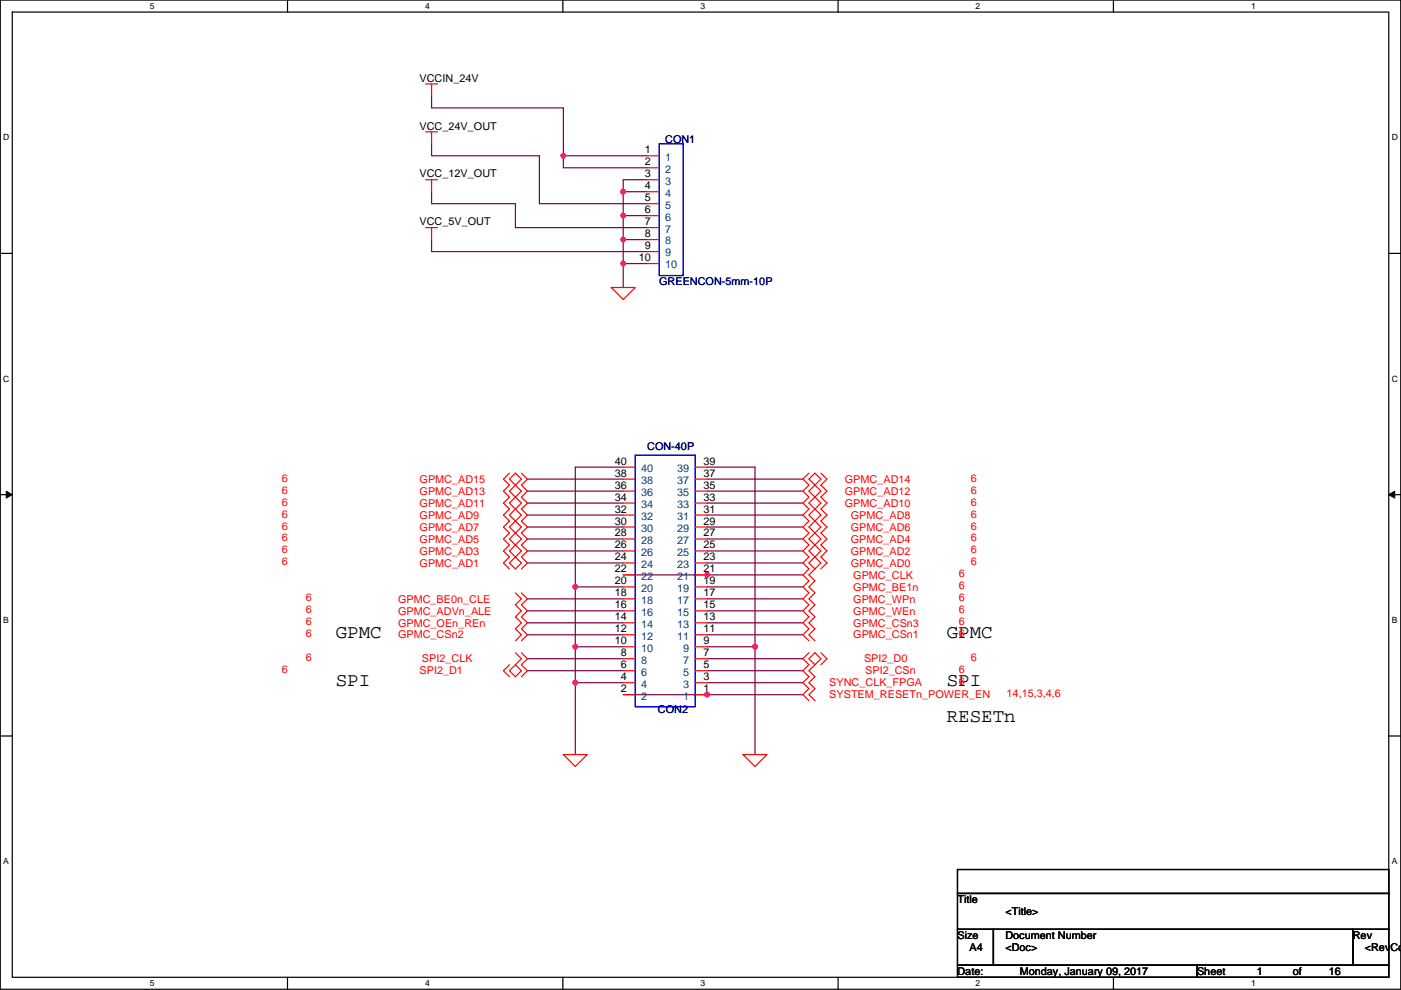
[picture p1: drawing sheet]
<svg xmlns="http://www.w3.org/2000/svg" width="297mm" height="210mm" viewBox="0 0 297 210" stroke-linecap="round" stroke-linejoin="round" font-family="sans-serif">
<path d="M.1 0h296.9v209.8h-296.9zM2.6 2.6h291.8v204.7h-291.8z" fill="none" stroke="#000" stroke-width=".25"/>
<g fill="#fff">
<path d="M31.8 .3h1v2h-1z"/>
<path d="M31.8 207.5h1v2.1h-1z"/>
</g>
<path d="M61 0v2.6M61 207.3v2.5" fill="none" stroke="#000" stroke-width=".25"/>
<g fill="#fff">
<path d="M90.1 .3h1v2h-1z"/>
<path d="M90.1 207.5h1v2.1h-1z"/>
</g>
<path d="M119.3 0v2.6M119.3 207.3v2.5" fill="none" stroke="#000" stroke-width=".25"/>
<g fill="#fff">
<path d="M148.5 .3h1v2h-1z"/>
<path d="M148.5 207.5h1v2.1h-1z"/>
</g>
<path d="M177.7 0v2.6M177.7 207.3v2.5" fill="none" stroke="#000" stroke-width=".25"/>
<g fill="#fff">
<path d="M206.9 .3h1v2h-1z"/>
<path d="M206.9 207.5h1v2.1h-1z"/>
</g>
<path d="M236.1 0v2.6M236.1 207.3v2.5" fill="none" stroke="#000" stroke-width=".25"/>
<g fill="#fff">
<path d="M265.2 .3h1v2h-1z"/>
<path d="M265.2 207.5h1v2.1h-1z"/>
<path d="M.7 28.2h1.3v2h-1.3z"/>
<path d="M295.1 28.2h1.3v2h-1.3z"/>
<path d="M.7 79.3h1.3v2.1h-1.3z"/>
<path d="M295.1 79.3h1.3v2.1h-1.3z"/>
</g>
<path d="M.1 53.7h2.5M294.4 53.7h2.6" fill="none" stroke="#000" stroke-width=".25"/>
<g fill="#fff">
<path d="M.7 130.5h1.2v2h-1.2z"/>
<path d="M295.1 130.5h1.2v2h-1.2z"/>
</g>
<path d="M.1 104.9h2.5M294.4 104.9h2.6" fill="none" stroke="#000" stroke-width=".25"/>
<path d="M1.3 104.2l1.3 .7-1.3 .7zM294.4 104.9l1.3-.7v1.4z" fill="#000" stroke="#000" stroke-width=".21"/>
<g fill="#fff">
<path d="M.7 181.7h1.2v2h-1.2z"/>
<path d="M295.1 181.7h1.2v2h-1.2z"/>
</g>
<path d="M.1 156.1h2.5M294.4 156.1h2.6M203 184.4h91.4v5.1h-91.4zM203 189.5h91.4v7.6h-91.4zM203 197.1h7.6v7.6h-7.6zM210.6 197.1h76.2v7.6h-76.2zM286.8 197.1h7.6v7.6h-7.6zM203 204.7h50.8v2.6h-50.8zM253.8 204.7h40.6v2.6h-40.6z" fill="none" stroke="#000" stroke-width=".25"/>
<g fill="none" stroke="#800040" stroke-width=".25">
<path d="M91.5 20.3v2.6h27.9v10.1M91.5 30.5v2.5h22.9v10.2h22.8M119.4 33h17.8M119.4 33v2.6h17.8M137.2 38.1h-5.1v2.6h5.1M91.5 40.7v2.5h17.8v5.1h27.9M91.5 50.8v2.6h45.7M132.1 55.9v5.1M132.1 40.7v5h5.1M132.1 45.7v5.1h5.1M132.1 50.8v5.1h5.1M132.1 99.1h-10.1v25.4"/>
<path d="M149.9 99.1h10.2v38.1M111.8 101.6h20.3M111.8 104.2h20.3M111.8 106.7h20.3M111.8 109.2h20.3M111.8 111.8h20.3M111.8 114.3h20.3M111.8 116.9h20.3M111.8 119.4h20.3M149.9 101.6h20.3M149.9 104.2h20.3M149.9 106.7h20.3"/>
<path d="M149.9 109.2h20.3M149.9 111.8h20.3M149.9 114.3h20.3M149.9 116.9h20.3M149.9 119.4h20.3M111.8 139.7h20.3M111.8 127h20.3M111.8 129.6h20.3M111.8 132.1h20.3M111.8 134.6h20.3M122 124.5v12.7h10.1M122 137.2v7.6"/>
<path d="M122 124.5h10.1M132.1 121.9h38.1M149.9 139.7h20.3M149.9 137.2h10.2M149.9 124.5h20.3M149.9 127h20.3M149.9 129.6h20.3M149.9 132.1h20.3M149.9 134.6h20.3M160.1 137.2v22.8M111.8 142.3h20.3M122 144.8h10.1"/>
<path d="M122 144.8v15.2M132.1 147.3h38.1M149.9 142.3h20.3M149.9 144.8h20.3"/>
</g>
<g fill="#f0f" stroke="#f0f" stroke-width=".25">
<circle cx="119.4" cy="33" r=".5"/>
<circle cx="132.1" cy="55.9" r=".5"/>
<circle cx="132.1" cy="40.6" r=".5"/>
<circle cx="132.1" cy="45.7" r=".5"/>
<circle cx="132.1" cy="50.8" r=".5"/>
<circle cx="149.9" cy="121.9" r=".5"/>
<circle cx="122" cy="124.5" r=".5"/>
<circle cx="160.1" cy="137.2" r=".5"/>
<circle cx="149.9" cy="147.3" r=".5"/>
<circle cx="122" cy="144.8" r=".5"/>
<circle cx="122" cy="137.2" r=".5"/>
</g>
<g fill="none" stroke="#f00" stroke-width=".25">
<path d="M90.2 17.8h2.6M91.5 17.8v2.5M90.2 38.1h2.6M90.2 28h2.6M91.5 38.1v2.6M91.5 28v2.5M137.2 33h2.6M137.2 35.6h2.6M137.2 38.1h2.6M90.2 48.3h2.6M91.5 48.3v2.5M137.2 40.7h2.6"/>
<path d="M137.2 43.2h2.6M137.2 45.7h2.6M137.2 48.3h2.6M137.2 50.8h2.6M137.2 53.4h2.6M137.2 55.9h2.6M129.6 61h5.1l-2.6 2.5zM132.1 99.1h2.6M147.4 99.1h2.5M108 100.4l-1.3 1.2 1.3 1.3-1.3 1.3 1.3 1.2-1.3 1.3 1.3 1.3-1.3 1.2 1.3 1.3-1.3 1.3 1.3 1.3-1.3 1.2 1.3 1.3-1.3 1.3 1.3 1.2-1.3 1.3 1.3 1.3M108 119.4l1.3-1.3 1.3 1.3-1.3 1.3zM109.3 100.4l1.3 1.2-1.3 1.3-1.3-1.3z"/>
<path d="M109.3 115.6l1.3 1.3-1.3 1.2M109.3 113.1l1.3 1.2-1.3 1.3M109.3 110.5l1.3 1.3-1.3 1.3M109.3 108l1.3 1.2-1.3 1.3M109.3 105.4l1.3 1.3-1.3 1.3M109.3 102.9l1.3 1.3-1.3 1.2M109.3 115.6l-1.3 1.3 1.3 1.2M109.3 113.1l-1.3 1.2 1.3 1.3M109.3 110.5l-1.3 1.3 1.3 1.3M109.3 108l-1.3 1.2 1.3 1.3M109.3 105.4l-1.3 1.3 1.3 1.3M109.3 102.9l-1.3 1.3 1.3 1.2"/>
<path d="M110.6 100.4l1.2 1.2-1.2 1.3 1.2 1.3-1.2 1.2 1.2 1.3-1.2 1.3 1.2 1.2-1.2 1.3 1.2 1.3-1.2 1.3 1.2 1.2-1.2 1.3 1.2 1.3-1.2 1.2 1.2 1.3-1.2 1.3M132.1 119.4h2.6M132.1 116.9h2.6M132.1 114.3h2.6M132.1 111.8h2.6M132.1 109.2h2.6M132.1 106.7h2.6M132.1 104.2h2.6M132.1 101.6h2.6M147.4 119.4h2.5M147.4 116.9h2.5M147.4 114.3h2.5"/>
<path d="M147.4 111.8h2.5M147.4 109.2h2.5M147.4 106.7h2.5M147.4 104.2h2.5M147.4 101.6h2.5M171.5 100.4l-1.3 1.2 1.3 1.3-1.3 1.3 1.3 1.2-1.3 1.3 1.3 1.3-1.3 1.2 1.3 1.3-1.3 1.3 1.3 1.3-1.3 1.2 1.3 1.3-1.3 1.3 1.3 1.2-1.3 1.3 1.3 1.3-1.3 1.2 1.3 1.3-1.3 1.3 1.3 1.3-1.3 1.2 1.3 1.3-1.3 1.3 1.3 1.2-1.3 1.3 1.3 1.3-1.3 1.2 1.3 1.3M171.5 101.6l1.3-1.2 1.3 1.2-1.3 1.3zM172.8 118.1l1.3 1.3-1.3 1.3M172.8 115.6l1.3 1.3-1.3 1.2M172.8 113.1l1.3 1.2-1.3 1.3M172.8 110.5l1.3 1.3-1.3 1.3M172.8 108l1.3 1.2-1.3 1.3"/>
<path d="M172.8 105.4l1.3 1.3-1.3 1.3M172.8 102.9l1.3 1.3-1.3 1.2M172.8 118.1l-1.3 1.3 1.3 1.3M172.8 115.6l-1.3 1.3 1.3 1.2M172.8 113.1l-1.3 1.2 1.3 1.3M172.8 110.5l-1.3 1.3 1.3 1.3M172.8 108l-1.3 1.2 1.3 1.3M172.8 105.4l-1.3 1.3 1.3 1.3M172.8 102.9l-1.3 1.3 1.3 1.2M174.1 100.4l1.2 1.2-1.2 1.3 1.2 1.3-1.2 1.2 1.2 1.3-1.2 1.3 1.2 1.2-1.2 1.3 1.2 1.3-1.2 1.3 1.2 1.2-1.2 1.3 1.2 1.3-1.2 1.2 1.2 1.3-1.2 1.3M109.3 125.8l1.3 1.2-1.3 1.3 1.3 1.3-1.3 1.2 1.3 1.3-1.3 1.3 1.3 1.2-1.3 1.3M109.3 138.5l1.3 1.2-1.3 1.3"/>
<path d="M110.6 138.5l1.2 1.2-1.2 1.3 1.2 1.3-1.2 1.2M110.6 125.8l1.2 1.2-1.2 1.3 1.2 1.3-1.2 1.2 1.2 1.3-1.2 1.3 1.2 1.2-1.2 1.3M132.1 139.7h2.6M132.1 137.2h2.6M132.1 134.6h2.6M132.1 132.1h2.6M132.1 129.6h2.6M132.1 127h2.6M132.1 124.5h2.6M132.1 121.9h2.6M147.4 139.7h2.5M147.4 137.2h2.5"/>
<path d="M147.4 134.6h2.5M147.4 132.1h2.5M147.4 129.6h2.5M147.4 127h2.5M147.4 124.5h2.5M147.4 121.9h2.5M171.5 138.5l-1.3 1.2 1.3 1.3-1.3 1.3 1.3 1.2-1.3 1.3 1.3 1.3-1.3 1.2 1.3 1.3M171.5 139.7l1.3-1.2 1.3 1.2-1.3 1.3zM172.8 120.7l-1.3 1.2 1.3 1.3-1.3 1.3 1.3 1.3-1.3 1.2 1.3 1.3-1.3 1.3 1.3 1.2-1.3 1.3 1.3 1.3-1.3 1.2 1.3 1.3M174.1 138.5l1.2 1.2-1.2 1.3M108 141l-1.3 1.3 1.3 1.2M108 142.3l1.3-1.3 1.3 1.3-1.3 1.2z"/>
<path d="M132.1 147.3h2.6M132.1 144.8h2.6M132.1 142.3h2.6M147.4 147.3h2.5M147.4 144.8h2.5M147.4 142.3h2.5M172.8 141l-1.3 1.3 1.3 1.2-1.3 1.3 1.3 1.3-1.3 1.2 1.3 1.3M119.4 160h5.1l-2.5 2.6zM157.5 160h5.1l-2.5 2.6z"/>
</g>
<path d="M139.8 30.5h5v27.9h-5zM134.7 96.5h12.7v53.4h-12.7z" fill="none" stroke="#00f" stroke-width=".25"/>
<g font-size="4.1">
<text x="71.2" y="135.4">GPMC</text>
<text x="200.7" y="135.4">GPMC</text>
<text x="71.2" y="145.5">SPI</text>
<text x="200.7" y="145.5">SPI</text>
<text x="200.7" y="153.1">RESETn</text>
</g>
<g font-size="2.3">
<text x="89" y="17.3">VCCIN_24V</text>
<text x="89" y="27.5">VCC_24V_OUT</text>
<text x="136.7" y="32.5">1</text>
<text x="136.7" y="35.1">2</text>
<text x="89" y="37.6">VCC_12V_OUT</text>
<text x="136.7" y="37.6">3</text>
<text x="136.7" y="40.1">4</text>
<text x="89" y="47.8">VCC_5V_OUT</text>
<text x="136.7" y="42.7">5</text>
<text x="136.7" y="45.2">6</text>
<text x="136.7" y="47.8">7</text>
<text x="136.7" y="50.3">8</text>
<text x="136.7" y="52.8">9</text>
<text x="135.4" y="55.4">10</text>
<text x="130.4" y="101.1">38</text>
<text x="130.4" y="98.6">40</text>
<text x="149.2" y="101.1">37</text>
<text x="149.2" y="98.6">39</text>
<text x="130.4" y="106.2">34</text>
<text x="130.4" y="103.6">36</text>
<text x="149.2" y="106.2">33</text>
<text x="149.2" y="103.6">35</text>
<text x="130.4" y="113.8">28</text>
<text x="130.4" y="111.3">30</text>
<text x="130.4" y="108.7">32</text>
<text x="149.2" y="113.8">27</text>
<text x="149.2" y="111.3">29</text>
<text x="149.2" y="108.7">31</text>
<text x="130.4" y="118.9">24</text>
<text x="130.4" y="116.3">26</text>
<text x="149.2" y="118.9">23</text>
<text x="149.2" y="116.3">25</text>
<text x="130.4" y="124">20</text>
<text x="130.4" y="121.4">22</text>
<text x="149.2" y="124">19</text>
<text x="149.2" y="121.4">21</text>
<text x="130.4" y="131.6">14</text>
<text x="130.4" y="129">16</text>
<text x="130.4" y="126.5">18</text>
<text x="149.2" y="131.6">13</text>
<text x="149.2" y="129">15</text>
<text x="149.2" y="126.5">17</text>
<text x="130.4" y="136.7">10</text>
<text x="130.4" y="134.1">12</text>
<text x="149.2" y="136.7">9</text>
<text x="149.2" y="134.1">11</text>
<text x="131.6" y="141.7">6</text>
<text x="131.6" y="139.2">8</text>
<text x="149.2" y="141.7">5</text>
<text x="149.2" y="139.2">7</text>
<text x="131.6" y="146.8">2</text>
<text x="131.6" y="144.3">4</text>
<text x="149.2" y="146.8">1</text>
<text x="149.2" y="144.3">3</text>
<text x="203" y="191.6">Title</text>
<text x="213.2" y="194.1">&lt;Title&gt;</text>
<text x="203" y="199.2">Size</text>
<text x="205.5" y="201.7">A4</text>
<text x="213.2" y="199.2">Document Number</text>
<text x="213.2" y="201.7">&lt;Doc&gt;</text>
<text x="286.8" y="199.2">Rev</text>
<text x="289.4" y="201.7">&lt;RevCo</text>
<text x="203" y="206.8">Date:</text>
<text x="216.2" y="206.8">Monday, January 09, 2017</text>
<text x="253.8" y="206.8">Sheet</text>
<text x="266.5" y="206.8">1</text>
<text x="274.1" y="206.8">of</text>
<text x="281.7" y="206.8">16</text>
</g>
<g font-size="2.3" fill="#000080">
<text x="141" y="30.3">CON1</text>
<text x="139.8" y="60.5">GREENCON-5mm-10P</text>
<text x="137.2" y="95.5">CON-40P</text>
<text x="139.5" y="151.2">CON2</text>
</g>
<g font-size="2.3" fill="#004080">
<text x="141" y="34.1">1</text>
<text x="141" y="36.6">2</text>
<text x="141" y="39.2">3</text>
<text x="141" y="41.7">4</text>
<text x="141" y="44.2">5</text>
<text x="141" y="46.8">6</text>
<text x="141" y="49.3">7</text>
<text x="141" y="51.9">8</text>
<text x="141" y="54.4">9</text>
<text x="141" y="56.9">10</text>
<text x="136" y="100.1">40</text>
<text x="143.6" y="100.1">39</text>
<text x="136" y="107.7">34</text>
<text x="136" y="105.2">36</text>
<text x="136" y="102.7">38</text>
<text x="143.6" y="107.7">33</text>
<text x="143.6" y="105.2">35</text>
<text x="143.6" y="102.7">37</text>
<text x="136" y="112.8">30</text>
<text x="136" y="110.3">32</text>
<text x="143.6" y="112.8">29</text>
<text x="143.6" y="110.3">31</text>
<text x="136" y="117.9">26</text>
<text x="136" y="115.4">28</text>
<text x="143.6" y="117.9">25</text>
<text x="143.6" y="115.4">27</text>
<text x="136" y="125.5">20</text>
<text x="136" y="123">22</text>
<text x="136" y="120.4">24</text>
<text x="143.6" y="125.5">19</text>
<text x="143.6" y="123">21</text>
<text x="143.6" y="120.4">23</text>
<text x="136" y="130.6">16</text>
<text x="136" y="128.1">18</text>
<text x="143.6" y="130.6">15</text>
<text x="143.6" y="128.1">17</text>
<text x="136" y="135.7">12</text>
<text x="136" y="133.1">14</text>
<text x="143.6" y="135.7">11</text>
<text x="143.6" y="133.1">13</text>
<text x="136" y="143.3">6</text>
<text x="136" y="140.8">8</text>
<text x="136" y="138.2">10</text>
<text x="144.8" y="143.3">5</text>
<text x="144.8" y="140.8">7</text>
<text x="144.8" y="138.2">9</text>
<text x="136" y="148.4">2</text>
<text x="136" y="145.8">4</text>
<text x="144.8" y="148.4">1</text>
<text x="144.8" y="145.8">3</text>
</g>
<g font-size="2.3" fill="#f00">
<text x="59.8" y="102.2">6</text>
<text x="59.8" y="107.2">6</text>
<text x="59.8" y="104.7">6</text>
<text x="89" y="102.4">GPMC_AD15</text>
<text x="89" y="107.5">GPMC_AD11</text>
<text x="89" y="104.9">GPMC_AD13</text>
<text x="179.1" y="102.4">GPMC_AD14</text>
<text x="179.1" y="107.5">GPMC_AD10</text>
<text x="179.1" y="104.9">GPMC_AD12</text>
<text x="205.8" y="102.2">6</text>
<text x="205.8" y="107.2">6</text>
<text x="205.8" y="104.7">6</text>
<text x="59.8" y="112.3">6</text>
<text x="59.8" y="109.8">6</text>
<text x="89" y="112.6">GPMC_AD7</text>
<text x="89" y="110">GPMC_AD9</text>
<text x="180.4" y="112.6">GPMC_AD6</text>
<text x="180.4" y="110">GPMC_AD8</text>
<text x="205.8" y="112.3">6</text>
<text x="205.8" y="109.8">6</text>
<text x="59.8" y="119.9">6</text>
<text x="59.8" y="117.4">6</text>
<text x="59.8" y="114.9">6</text>
<text x="89" y="117.6">GPMC_AD3</text>
<text x="89" y="115.1">GPMC_AD5</text>
<text x="180.4" y="117.6">GPMC_AD2</text>
<text x="180.4" y="115.1">GPMC_AD4</text>
<text x="205.8" y="119.9">6</text>
<text x="205.8" y="117.4">6</text>
<text x="205.8" y="114.9">6</text>
<text x="89" y="120.2">GPMC_AD1</text>
<text x="180.4" y="120.2">GPMC_AD0</text>
<text x="180.9" y="122.7">GPMC_CLK</text>
<text x="180.9" y="125.3">GPMC_BE1n</text>
<text x="203.3" y="122.5">6</text>
<text x="203.3" y="125">6</text>
<text x="64.8" y="127.6">6</text>
<text x="64.8" y="130.1">6</text>
<text x="84.4" y="127.8">GPMC_BE0n_CLE</text>
<text x="84.4" y="130.3">GPMC_ADVn_ALE</text>
<text x="180.9" y="127.8">GPMC_WPn</text>
<text x="180.9" y="130.3">GPMC_WEn</text>
<text x="203.3" y="127.6">6</text>
<text x="203.3" y="130.1">6</text>
<text x="64.8" y="132.6">6</text>
<text x="64.8" y="135.2">6</text>
<text x="84.4" y="132.9">GPMC_OEn_REn</text>
<text x="84.4" y="135.4">GPMC_CSn2</text>
<text x="180.9" y="132.9">GPMC_CSn3</text>
<text x="180.9" y="135.4">GPMC_CSn1</text>
<text x="203.3" y="132.6">6</text>
<text x="203.3" y="135.2">6</text>
<text x="59.8" y="142.8">6</text>
<text x="64.8" y="140.3">6</text>
<text x="89" y="143">SPI2_D1</text>
<text x="89.5" y="140.5">SPI2_CLK</text>
<text x="183.2" y="140.5">SPI2_D0</text>
<text x="183.4" y="143">SPI2_CSn</text>
<text x="203.3" y="142.8">6</text>
<text x="205.8" y="140.3">6</text>
<text x="175.8" y="148.1">SYSTEM_RESETn_POWER_EN</text>
<text x="175.8" y="145.6">SYNC_CLK_FPGA</text>
<text x="203.3" y="145.3">6</text>
<text x="213.4" y="147.9">14,15,3,4,6</text>
</g>
<g font-size="1.8">
<text x="31.8" y="1.9">5</text>
<text x="90.1" y="1.9">4</text>
<text x="148.5" y="1.9">3</text>
<text x="206.9" y="1.9">2</text>
<text x="265.2" y="1.9">1</text>
<text x=".7" y="29.8">D</text>
<text x="295.1" y="29.8">D</text>
<text x=".7" y="81">C</text>
<text x="295.1" y="81">C</text>
<text x=".7" y="132.1">B</text>
<text x="295.1" y="132.1">B</text>
<text x=".7" y="183.3">A</text>
<text x="295.1" y="183.3">A</text>
<text x="31.8" y="209.2">5</text>
<text x="90.1" y="209.2">4</text>
<text x="148.5" y="209.2">3</text>
<text x="206.9" y="209.2">2</text>
<text x="265.2" y="209.2">1</text>
</g>
</svg>
